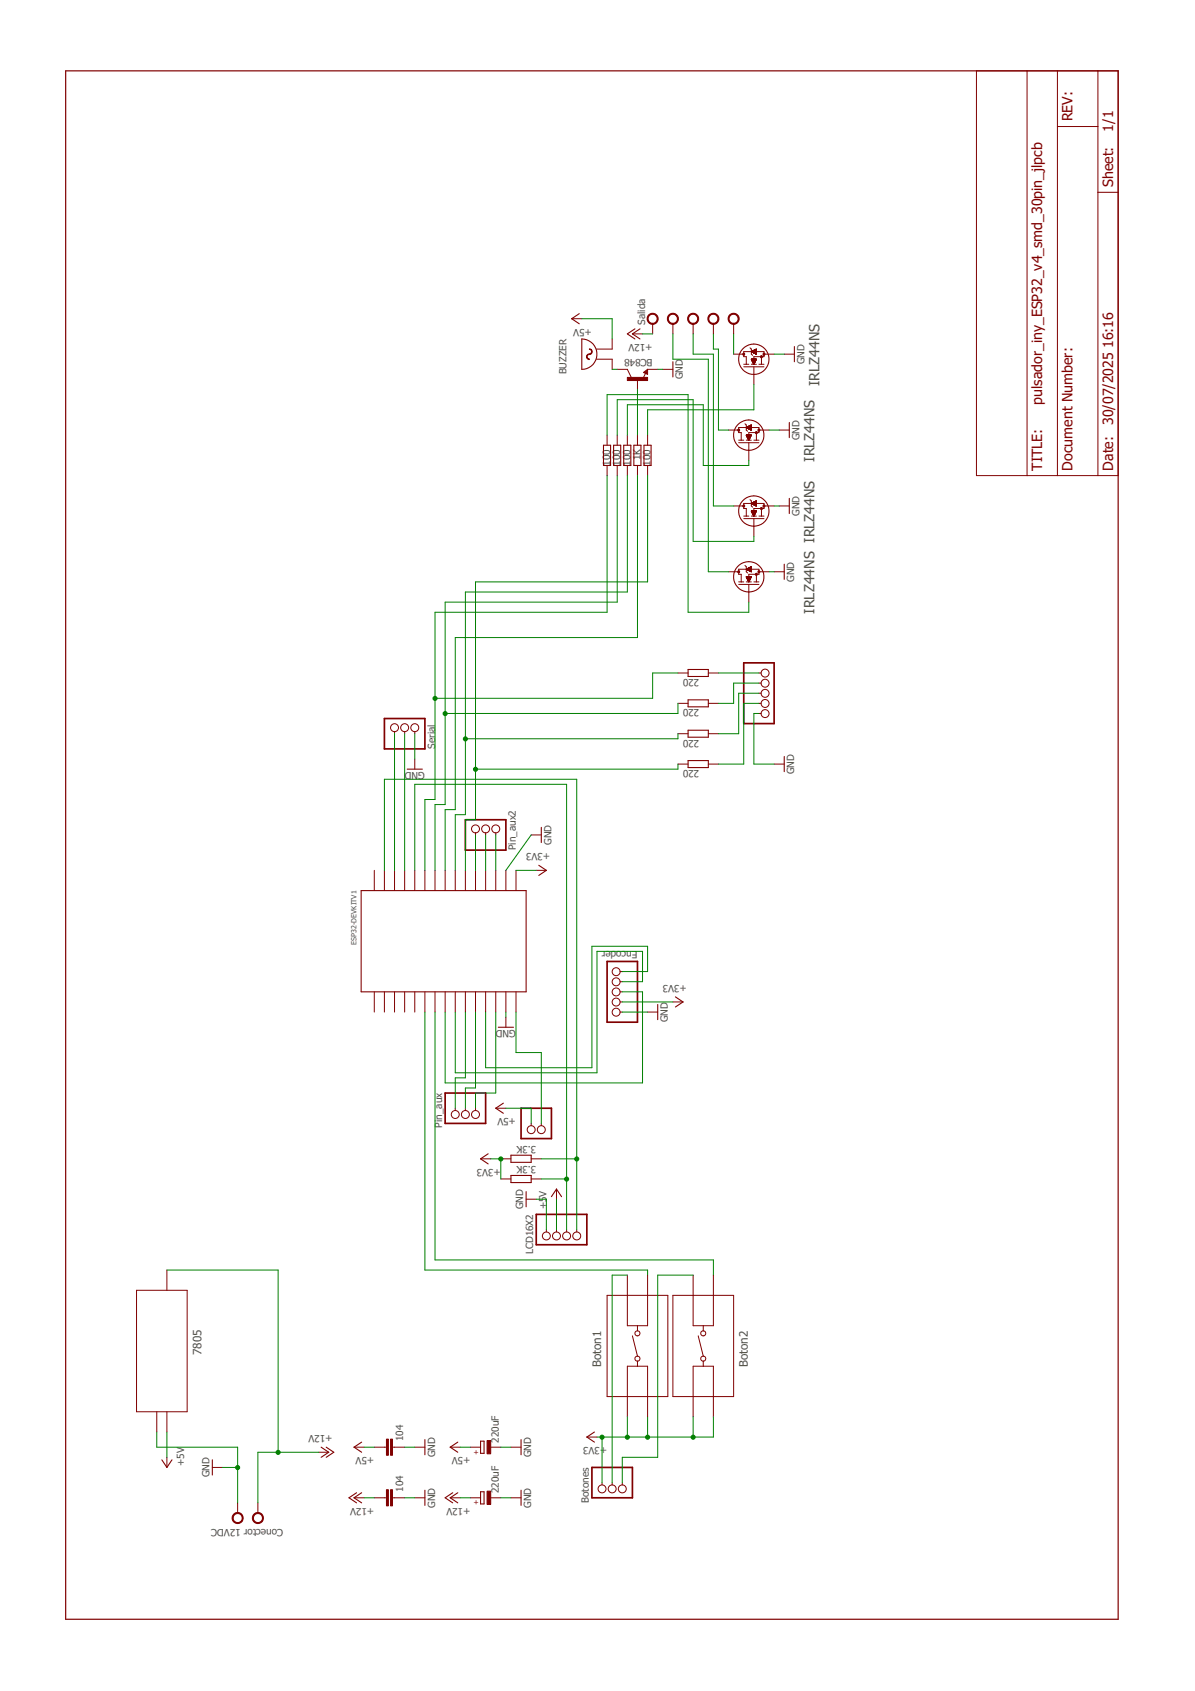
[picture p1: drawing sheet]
<svg xmlns="http://www.w3.org/2000/svg" width="210mm" height="297mm" viewBox="0 0 210 297" stroke-linecap="round" stroke-linejoin="round" font-family="sans-serif">
<g fill="none" stroke="#800000" stroke-width=".19">
<path d="M101.7 55.1l-1.3 .9 1.3 .9M102.2 59.5a2.67 2.67 0 0 1 2.6 2.7 2.67 2.67 0 0 1-2.6 2.7zM111.5 57.8l-1.3 .9 1.3 .8M112.4 57.8l-1.3 .9 1.3 .8M106 78.2h1.3v3.6h-1.3zM107.8 78.2h1.2v3.6h-1.2zM109.6 78.2h1.2v3.6h-1.2zM111.3 78.2h1.3v3.6h-1.3zM113.1 78.2h1.3v3.6h-1.3zM113.4 65.4l.2-.1v.3l-.4-.2 .5-.3v.5M118.2 63.5v2.7M138.6 74.2v2.7"/>
<path d="M139.5 60.9v2.6M137.8 99.1v2.7M138.6 87.5v2.7M120.9 117.6h3.5v1.2h-3.5zM71.5 135.1h2.7M120.9 133.6h3.5v1.2h-3.5zM120.9 122.9h3.5v1.3h-3.5zM120.9 128.3h3.5v1.2h-3.5zM137.8 132.9v2.7M63.4 156.4h29v17.8h-29zM94.6 152l1.4 .9-1.4 .9M95.1 145.3v2.7"/>
<path d="M115.5 176.4v2.7M118.6 175.1l1.4 .9-1.4 .9M87.5 180.4h2.7M88.4 193.8l-1.3 .9 1.3 .9M85.7 202.7l-1.3 .9 1.3 .8M89.7 206.5h3.6v1.2h-3.6zM89.7 202.9h3.6v1.3h-3.6zM92.4 209.3v2.7M96.9 210.2l.8-1.3 .9 1.3M28.4 256.4l.9 1.4 .9-1.4M37.3 256.4v2.7M56.4 254.2l1.3 .9-1.3 .9"/>
<path d="M57.3 254.2l1.3 .9-1.3 .9M63.5 253.3l-1.3 .9 1.3 .9M74.6 252.9v2.6M80.4 253.3l-1.3 .9 1.3 .9M84.4 253.2h.6v2.1h-.6zM91.5 252.9v2.6M104.4 251.5l-1.3 .9 1.3 .9M62.6 262.2l-1.3 .9 1.3 .9M63.5 262.2l-1.3 .9 1.3 .9M74.6 261.8v2.6M79.5 262.2l-1.3 .9 1.3 .9M80.4 262.2l-1.3 .9 1.3 .9"/>
<path d="M84.4 262h.6v2.2h-.6zM91.5 261.8v2.6"/>
<circle cx="131.5" cy="76.4" r="2.67"/>
<circle cx="132.4" cy="63.1" r="2.67"/>
<circle cx="132.4" cy="89.8" r="2.67"/>
<circle cx="131.5" cy="101.3" r="2.67"/>
</g>
<g fill="none" stroke="#800000" stroke-width=".18">
<path d="M171.5 12.4h24.9v71.1h-24.9zM180.4 12.4v71.1M185.7 12.4v71.1M192.8 12.4v71.1M185.7 22.2h7.1M192.8 33.8h3.6M100.4 56h1.8M107.5 59.5v1.8h-2.7M111.1 58.7h1.8M114.6 56.9v1.8M118.2 56.9v1.8M121.8 56.9v1.8"/>
<path d="M125.3 56.9v1.8M128.9 56.9v1.8M104.8 63.1h2.7v1.8M106.6 76.4v1.8M108.4 64.9h1.8l.7 1.4M108.4 76.4v1.8M110.2 76.4v1.8M112 66.7v1.7M112 76.4v1.8M113 65.4l.7-.5v.9zM113.4 65.6l-.4 .8M113.7 76.4v1.8"/>
<path d="M113.7 64.9h1.8M116.4 64.9h1.8M128 75.5h1.8M128.9 62.2h1.7M129.8 77.8h3.5M129.8 77.3h.8M130.6 64.4h3.6M130.6 64h.9M130.9 74.4l.2 .3v.8l.2 .3M131.1 76.4v.1M131.1 75.1l.9-.4v.8zM131.1 77.3h.9"/>
<path d="M131.1 76.4l.4 .9M131.1 76.4h.9M131.1 76.4v.2M131.1 75.1h-1.3v.9h.4v1.3M131.1 75.1l.1 .1M131.1 76.4l.1 .2M131.2 76.4v.3M131.2 75v.2M131.2 76.4l.1 .5M131.3 75v.2M131.3 76.4v.5M131.3 76.4l.1 .6"/>
<path d="M131.4 75v.3M131.4 76.4v.7M131.4 76.4v.8M131.4 74.9v.4M131.5 76.4v.9M131.5 74.9v.4M131.5 77.8v3.1M131.6 74.9v.5M131.6 76.4v.9M131.6 74.8v.6M131.6 76.4v.8M131.7 74.8v.6"/>
<path d="M131.7 76.4l-.1 .7M131.7 76.4v.6M131.7 61.1l.3 .2v.9l.2 .2M131.7 76.4v.5M131.8 74.7v.8M131.8 76.4v.5M131.8 76.4v.4M131.9 74.7v.8M131.9 76.4v.2M132 76.4v.1M132 63.1h.9l-.5 .9M132 75.1h1.3v.9h-1.8v1.3"/>
<path d="M132 61.8l.9-.5v.9zM132 63.1h.1M132 76.4l-.5 .9M132 64h.9M132 63.1l.4 .9M132 63.1v.1M132 61.7l-1.4 .1v.9h.5v1.3M132 61.7l.1 .1M132 63.1l.1 .2M132.1 63.1v.3M132.1 61.7v.1M132.1 63.1v.4"/>
<path d="M132.1 61.7v.2M132.2 63.1v.5M132.2 61.7v.2M132.2 61.6v.3M132.2 63.1l.1 .6M132.3 61.6v.3M132.3 63.1v.7M132.3 61.6v.4M132.3 63.1l.1 .8M132.4 61.6v.4M132.4 64.4v3.1M132.4 77.3h.9"/>
<path d="M132.4 61.5v.5M132.5 63.1l-.1 .9M132.5 61.5v.5M132.5 63.1v.8M132.5 61.5v.6M132.5 63.1v.7M132.6 61.5v.6M132.6 63.1v.6M132.6 61.4v.7M132.6 63.1v.5M132.7 61.4v.7M132.7 63.1v.4"/>
<path d="M132.7 63.1v.3M132.8 61.4v.8M132.8 63.1l-.1 .3M132.8 63.1v.2M132.8 61.3v.9M132.8 63.1v.1M132.9 76v1.3M132.9 61.8h1.3v.9h-1.8v1.3M133.3 75.5h1.8M133.3 64h.9M133.8 62.7v1.3M134.2 62.2h1.8"/>
<path d="M136.9 75.5h1.7M137.8 62.2h1.7M106.6 81.8v1.7M108.4 81.8v1.7M110.2 81.8v1.7M112 81.8v1.7M113.7 81.8v1.7M128.9 88.9h1.7M130.6 91.1h3.6M130.6 90.7h.9M130.9 99.3l.2 .2v.9l.2 .2M131.1 100l.9-.5v.9z"/>
<path d="M131.1 99.9l.1 .2M131.2 99.9v.2M131.3 99.9v.2M131.4 99.8v.3M131.4 99.8v.4M131.5 99.8v.4M131.6 99.7v.5M131.6 99.7v.6M131.7 99.7v.6M131.7 87.8l.3 .2v.9l.2 .2M131.8 99.6v.8M131.9 99.6v.8"/>
<path d="M132 100h1.3v.9h-1.8v1.3M132 88.4l.9-.4v.9zM132 89.8h.1M132 90.7h.9M132 89.8l.4 .9M132 89.8h.9l-.5 .9M132 88.4h-1.4v.9h.5v1.4M132 88.4v.1M132 89.8v.1M132 88.4l.1 .1M132 89.8l.1 .2M132.1 88.4v.1"/>
<path d="M132.1 89.8v.3M132.1 88.3v.2M132.2 88.3v.3M132.2 89.8v.4M132.2 89.8v.5M132.2 88.3l.1 .3M132.2 89.8l.1 .6M132.3 88.3v.3M132.3 89.8v.7M132.3 88.2l.1 .4M132.3 89.8l.1 .8M132.4 88.2v.5"/>
<path d="M132.4 91.1v3.1M132.5 88.2v.5M132.5 89.8l-.1 .8M132.5 89.8v.7M132.5 88.1v.6M132.5 89.8v.6M132.6 88.1v.7M132.6 89.8v.6M132.6 89.8v.5M132.7 88.1v.7M132.7 89.8v.4M132.7 89.8v.3"/>
<path d="M132.8 88v.8M132.8 89.8l-.1 .2M132.8 88v.9M132.8 89.8v.1M132.9 88.4h1.3v.9h-1.8v1.4M133.3 90.7h.9M133.8 89.3v1.4M134.2 88.9h1.8M136.9 88.9h1.7M119.1 118.2h1.8M124.4 118.2h1.8M128 100.4h1.8"/>
<path d="M129.8 102.7h3.5M129.8 102.2h.8M131.1 102.2h.9M131.1 101.3h.1M131.1 101.3l.4 .9M131.1 101.3h.9M131.1 100h-1.3v.9h.4v1.3M131.1 101.3v.1M131.1 101.3l.1 .2M131.2 101.3v.3M131.2 101.3l.1 .4M131.3 101.3v.5"/>
<path d="M131.3 101.3l.1 .6M131.4 101.3v.7M131.4 101.3v.8M131.5 101.3v.9M131.5 102.7v3.1M131.6 101.3v.9M131.6 101.3v.8M131.7 101.3l-.1 .7M131.7 101.3v.6M131.7 101.3v.5M131.8 101.3v.4M131.9 101.3v.2"/>
<path d="M132 101.3v.1M132 101.3l-.5 .9M132.4 102.2h.9M132.9 100.9v1.3M133.3 118.2h.4M133.3 100.4h1.8M133.3 120h.4M136 100.4h1.8M69.3 128.5v.4M71.1 128.5v.4M72.9 128.5v.4M72.9 133.3v1.8"/>
<path d="M119.1 134.2h1.8M119.1 128.9h1.8M119.1 123.5h1.8M124.4 134.2h1.8M124.4 128.9h1.8M124.4 123.5h1.8M133.3 123.5h.4M133.3 121.8h.4M133.3 125.3h.4M136 134.2h1.8M65.7 152.9v3.5M67.5 152.9v3.5"/>
<path d="M69.3 152.9v3.5M71.1 152.9v3.5M72.9 152.9v3.5M74.6 152.9v3.5M76.4 152.9v3.5M78.2 152.9v3.5M80 152.9v3.5M81.7 152.9v3.5M83.5 146.3v.4M83.5 152.9v3.5M85.3 146.3v.4M85.3 152.9v3.5"/>
<path d="M87.1 146.3v.4M87.1 152.9v3.5M88.9 152.9v3.5M90.6 152.9v3.5M93.3 146.7h1.8M94.2 152.9h1.8M65.7 174.2v3.6M67.5 174.2v3.6M69.3 174.2v3.6M71.1 174.2v3.6M72.9 174.2v3.6M74.6 174.2v3.6"/>
<path d="M76.4 174.2v3.6M78.2 174.2v3.6M80 174.2v3.6M81.7 174.2v3.6M83.5 174.2v3.6M85.3 174.2v3.6M87.1 174.2v3.6M88.9 174.2v3.6M88.9 178.7v1.7M90.6 174.2v3.6M108.9 176h.4M108.9 177.8h.4"/>
<path d="M108.9 174.2h.4M108.9 172.4h.4M108.9 170.7h.4M113.7 177.8h1.8M118.2 176h1.8M80 194.7v.4M81.7 194.7v.4M83.5 194.7v.4M87.1 194.7h1.8M93.3 197.3v.4M95.1 197.3v.4M84.4 203.6h1.8"/>
<path d="M88 203.6h1.7M88 207.1h1.7M92.4 210.7h1.8M93.3 203.6h1.8M93.3 207.1h1.8M96 216v.4M97.7 208.9v1.8M97.7 216v.4M99.5 216v.4M101.3 216v.4M24 226.7h8.9v21.3h-8.9zM29.3 223.1v3.6"/>
<path d="M106.6 227.5h10.7v17.8h-10.7zM110.2 224v8.9h3.5v-8.9M111.1 234.7l.9 3.5M112 238.2a.44 .44 0 0 1 .4 .5 .44 .44 0 0 1-.4 .4M112 238.2a.44 .44 0 0 0-.5 .5 .44 .44 0 0 0 .5 .4M112 232.9v.9M112 239.1v.9M118.2 227.5h10.7v17.8h-10.7zM121.8 224v8.9h3.5v-8.9M122.6 234.7l.9 3.5M123.5 238.2a.44 .44 0 0 1 .5 .5 .44 .44 0 0 1-.5 .4M123.5 238.2a.44 .44 0 0 0-.4 .5 .44 .44 0 0 0 .4 .4"/>
<path d="M123.5 232.9v.9M123.5 239.1v.9M27.5 248v3.5M29.3 248v3.5M29.3 256v1.8M37.3 257.8h1.8M56 255.1h1.7M62.2 254.2h1.8M65.7 254.2h2.2M68.9 254.2h2.2M72.9 254.2h1.7M79.1 254.2h1.8"/>
<path d="M82.6 254.2h1.8M86.2 254.2h1.8M89.7 254.2h1.8M103.1 252.4h1.8M110.2 248.9v-8.9h3.5v8.9M121.8 248.9v-8.9h3.5v8.9M41.7 264v1.8M45.3 264v1.8M62.2 263.1h1.8M65.7 263.1h2.2M68.9 263.1h2.2M72.9 263.1h1.7"/>
<path d="M79.1 263.1h1.8M82.6 263.1h1.8M86.2 263.1h1.8M89.7 263.1h1.8M105.7 260.4v.4M107.5 260.4v.4M109.3 260.4v.4"/>
<circle cx="134.4" cy="118.2" r=".7"/>
<circle cx="69.3" cy="127.8" r=".7"/>
<circle cx="71.1" cy="127.8" r=".7"/>
<circle cx="72.9" cy="127.8" r=".7"/>
<circle cx="134.4" cy="121.8" r=".7"/>
<circle cx="134.4" cy="120" r=".7"/>
<circle cx="134.4" cy="125.3" r=".7"/>
<circle cx="134.4" cy="123.6" r=".7"/>
<circle cx="83.5" cy="145.6" r=".7"/>
<circle cx="85.3" cy="145.6" r=".7"/>
<circle cx="87.1" cy="145.6" r=".7"/>
<circle cx="108.2" cy="174.2" r=".7"/>
<circle cx="108.2" cy="177.8" r=".7"/>
<circle cx="108.2" cy="172.5" r=".7"/>
<circle cx="108.2" cy="170.7" r=".7"/>
<circle cx="108.2" cy="176" r=".7"/>
<circle cx="80" cy="195.8" r=".7"/>
<circle cx="81.7" cy="195.8" r=".7"/>
<circle cx="83.5" cy="195.8" r=".7"/>
<circle cx="93.3" cy="198.4" r=".7"/>
<circle cx="95.1" cy="198.4" r=".7"/>
<circle cx="96" cy="217.1" r=".7"/>
<circle cx="97.7" cy="217.1" r=".7"/>
<circle cx="99.5" cy="217.1" r=".7"/>
<circle cx="101.3" cy="217.1" r=".7"/>
<circle cx="112" cy="234.2" r=".45"/>
<circle cx="123.5" cy="234.2" r=".45"/>
<circle cx="105.7" cy="261.5" r=".7"/>
<circle cx="107.5" cy="261.5" r=".7"/>
<circle cx="109.3" cy="261.5" r=".7"/>
</g>
<g fill="#800000" stroke="#800000" stroke-width=".18">
<path d="M110.2 66.3h3.5v.5h-3.5z"/>
<path d="M68.6 261.7h.3v2.8h-.3z"/>
<path d="M67.9 261.7h.3v2.8h-.3z"/>
<path d="M68.6 252.8h.3v2.8h-.3z"/>
<path d="M67.9 252.8h.3v2.8h-.3z"/>
<path d="M85.6 261.9h.6v2.4h-.6z"/>
<path d="M85.6 253h.6v2.4h-.6z"/>
</g>
<path d="M11.5 12.4h184.9v272h-184.9z" fill="none" stroke="#800000" stroke-width=".21"/>
<g fill="#800000" stroke="#800000" stroke-width=".18">
<path d="M128.2 55.3a.98 .98 0 0 1 1.6 .3 .98 .98 0 0 1-.9 1.4v-.2a.8 .8 0 0 1-.7-1.2 .8 .8 0 0 1 1.3-.1 .8 .8 0 0 1-.4 1.3h-.2v.2a.99 .99 0 0 1-.9-.6 .99 .99 0 0 1 .2-1.1z" fill-rule="evenodd"/>
<path d="M124.6 55.3a.98 .98 0 0 1 1.6 .3 .98 .98 0 0 1-.9 1.4v-.2a.8 .8 0 0 1-.7-1.2 .8 .8 0 0 1 1.4-.1 .8 .8 0 0 1-.5 1.3h-.2v.2a.99 .99 0 0 1-.9-.6 .99 .99 0 0 1 .2-1.1z" fill-rule="evenodd"/>
<path d="M121.1 55.3a.98 .98 0 0 1 1.6 .3 .98 .98 0 0 1-.9 1.4v-.2a.8 .8 0 0 1-.7-1.2 .8 .8 0 0 1 1.3-.1 .8 .8 0 0 1-.4 1.3h-.2v.2a.99 .99 0 0 1-1-.6 .99 .99 0 0 1 .3-1.1z" fill-rule="evenodd"/>
<path d="M117.5 55.3a.98 .98 0 0 1 1.6 .3 .98 .98 0 0 1-.9 1.4v-.2a.8 .8 0 0 1-.7-1.2 .8 .8 0 0 1 1.4-.1 .8 .8 0 0 1-.5 1.3h-.2v.2a.99 .99 0 0 1-.9-.6 .99 .99 0 0 1 .2-1.1z" fill-rule="evenodd"/>
<path d="M114 55.3a.98 .98 0 0 1 1.6 .3 .98 .98 0 0 1-1 1.4v-.2a.8 .8 0 0 1-.6-1.2 .8 .8 0 0 1 1.3-.1 .8 .8 0 0 1-.4 1.3h-.3v.2a.99 .99 0 0 1-.9-.6 .99 .99 0 0 1 .3-1.1z" fill-rule="evenodd"/>
<path d="M103.1 62.3l.3-.1 .1 .1a.39 .39 0 0 0-.4 .4 .39 .39 0 0 0 .4 .4v.1l-.2-.1-.3-.3z" fill-rule="evenodd"/>
<path d="M103.5 61.3a.5 .5 0 0 1 .5 .5 .5 .5 0 0 1-.5 .5v-.1a.39 .39 0 0 0 .4-.4 .39 .39 0 0 0-.4-.4z" fill-rule="evenodd"/>
<path d="M41.1 265.9a.97 .97 0 0 1 1.6 .4 .97 .97 0 0 1-1 1.3v-.1a.8 .8 0 0 1-.7-1.2 .8 .8 0 0 1 1.3-.2 .8 .8 0 0 1-.3 1.3l-.3 .1v.1a.97 .97 0 0 1-.9-.6 .97 .97 0 0 1 .3-1.1z" fill-rule="evenodd"/>
<path d="M44.6 265.9a.97 .97 0 0 1 1.6 .4 .97 .97 0 0 1-.9 1.3v-.1a.8 .8 0 0 1-.7-1.2 .8 .8 0 0 1 1.3-.2 .8 .8 0 0 1-.3 1.3l-.3 .1v.1a.97 .97 0 0 1-.9-.6 .97 .97 0 0 1 .2-1.1z" fill-rule="evenodd"/>
</g>
<path d="M130.6 116.4h5.4v10.7h-5.4zM67.5 126.2h7.1v5.4h-7.1zM81.7 144h7.2v5.3h-7.2zM106.6 168.9h5.4v10.7h-5.4zM78.2 192h7.1v5.3h-7.1zM91.5 194.7h5.4v5.3h-5.4zM94.2 213.3h8.9v5.4h-8.9zM104 257.8h7.1v5.3h-7.1z" fill="none" stroke="#800000" stroke-width=".3"/>
<g fill="none" stroke="#800000" stroke-width=".36">
<path d="M129.7 100.4h.1v.1zM132.8 100.8l.1 .1v.1zM133.2 100.4h.2l-.1 .1z"/>
<circle cx="129.7" cy="75.6" r=".09"/>
<circle cx="130.6" cy="62.2" r=".09"/>
<circle cx="132.9" cy="76" r=".09"/>
<circle cx="133.3" cy="75.6" r=".09"/>
<circle cx="133.7" cy="62.7" r=".09"/>
<circle cx="134.2" cy="62.2" r=".09"/>
<circle cx="130.6" cy="88.9" r=".09"/>
<circle cx="133.8" cy="89.3" r=".09"/>
<circle cx="134.2" cy="88.9" r=".09"/>
</g>
<g fill="none" stroke="#008000" stroke-width=".18">
<path d="M102.2 56h5.3v3.5M112.9 58.7h1.7M118.2 58.7v4.4h6.2v37.3h3.6M121.8 58.7v3.5h3.5v26.7h3.6M125.3 58.7v2.6h.9v14.2h1.8M128.9 58.7v3.5M106.6 76.4v-7.1h14.3v38.2h10.6v-1.7M107.5 64.9h.9M108.4 76.4v-6.2h13.4v24.9h10.6v-.9M110.2 76.4v-5.3h13.3v10.7h8v-.9M112 68.4v8M115.5 64.9h.9"/>
<path d="M132.4 67.5v4.5h-18.7v4.4M135.1 75.5h1.8M136 62.2h1.8M106.6 83.5v24h-30.2v32.9h-1.8v12.5M108.4 83.5v22.3h-30.2v35.5h-1.8v11.6M110.2 83.5v20.5h-28.5v39.1h-1.7v9.8M112 83.5v28.5h-32v30.2h-1.8v10.7M113.7 83.5v18.7h-30.2v41.8h-1.8v8.9M136 88.9h.9M119.1 118.2h-4.5v4.5h-38.2M126.2 118.2h7.1M133.3 120h-4.4v3.5h-2.7"/>
<path d="M135.1 100.4h.9M69.3 128.9v24M71.1 128.9v24M72.9 128.9v4.4M119.1 123.5v1.8h-40.9M119.1 134.2v.9h-35.6M119.1 128.9v.9h-37.4M133.3 125.3h-.9v8.9h3.6M133.3 123.5h-2.7v10.7h-4.4M133.3 121.8h-3.5v7.1h-3.6M67.5 152.9v-16h33.8v79.1M72.9 152.9v-15.1h26.6v78.2"/>
<path d="M83.5 146.7v6.2M85.3 146.7v6.2M87.1 146.7v6.2M90.6 152.9h3.6M93.3 146.7l-4.4 6.2M74.6 177.8v45.3h39.1v.9M76.4 177.8v43.5h48.9v2.7M81.7 177.8v11.5h-1.7v5.4M83.5 177.8v13.3h-1.8v3.6M87.1 177.8v14.2h-3.6v2.7M88.9 177.8v.9M90.6 177.8v7.1h4.5v12.4"/>
<path d="M109.3 177.8h4.4M109.3 170.7h4.4v-4.5h-9.7v21.4h-18.7v-9.8M109.3 176h8.9M109.3 172.4h3.6v-5.3h-8v21.3h-24.9v-10.6M109.3 174.2h3.6v16h-34.7v-12.4M88.9 194.7h4.4v2.6M86.2 203.6h1.8v3.5M94.2 210.7h1.8v5.3M95.1 203.6h6.2M95.1 207.1h4.4M97.7 210.7v5.3M29.3 223.1h19.6v32"/>
<path d="M110.2 224h-2.7v36.4M121.8 224h-6.3v32h-6.2v4.4M27.5 251.5v2.7h14.2v9.8M29.3 251.5v4.5M39.1 257.8h2.6M56 255.1h-10.7v8.9M64 254.2h1.7M71.1 254.2h1.8M80.9 254.2h1.7M88 254.2h1.7M105.7 252.4v8M110.2 248.9v3.5"/>
<path d="M113.7 248.9v3.5M121.8 248.9v3.5M125.3 248.9v3.5h-20.4M64 263.1h1.7M71.1 263.1h1.8M80.9 263.1h1.7M88 263.1h1.7"/>
</g>
<g fill="#008000" stroke="#008000" stroke-width=".18">
<circle cx="41.7" cy="257.8" r=".36"/>
<circle cx="88" cy="203.6" r=".36"/>
<circle cx="113.7" cy="252.5" r=".36"/>
<circle cx="121.8" cy="252.5" r=".36"/>
<circle cx="110.2" cy="252.5" r=".36"/>
<circle cx="105.7" cy="252.5" r=".36"/>
<circle cx="83.5" cy="135.1" r=".36"/>
<circle cx="81.7" cy="129.8" r=".36"/>
<circle cx="78.2" cy="125.3" r=".36"/>
<circle cx="76.4" cy="122.7" r=".36"/>
<circle cx="48.9" cy="255.1" r=".36"/>
<circle cx="99.5" cy="207.1" r=".36"/>
<circle cx="101.3" cy="203.6" r=".36"/>
</g>
<g font-size="2.5" fill="#800000">
<text x="188.4" y="21.3" transform="rotate(-90 188.4 21.3)">REV:</text>
<text x="195.5" y="23.1" transform="rotate(-90 195.5 23.1)">1/1</text>
<text x="195.5" y="32.9" transform="rotate(-90 195.5 32.9)">Sheet:</text>
<text x="195.5" y="61.1" transform="rotate(-90 195.5 61.1)">16:16</text>
<text x="183.1" y="71.1" transform="rotate(-90 183.1 71.1)">pulsador_iny_ESP32_v4_smd_30pin_jlpcb</text>
<text x="195.5" y="74.7" transform="rotate(-90 195.5 74.7)">30/07/2025</text>
<text x="183.1" y="82.7" transform="rotate(-90 183.1 82.7)">TITLE:</text>
<text x="188.4" y="82.7" transform="rotate(-90 188.4 82.7)">Document Number:</text>
<text x="195.5" y="82.7" transform="rotate(-90 195.5 82.7)">Date:</text>
</g>
<g font-size="2.5" fill="#505050">
<text x="144" y="67.8" transform="rotate(-90 144 67.8)">IRLZ44NS</text>
<text x="143.1" y="81.1" transform="rotate(-90 143.1 81.1)">IRLZ44NS</text>
<text x="143.1" y="107.8" transform="rotate(-90 143.1 107.8)">IRLZ44NS IRLZ44NS</text>
</g>
<g font-size="2.1" fill="#505050">
<text x="35.4" y="238.1" transform="rotate(-90 35.4 238.1)">7805</text>
<text x="105.6" y="240.2" transform="rotate(-90 105.6 240.2)">Boton1</text>
<text x="131.4" y="240.2" transform="rotate(-90 131.4 240.2)">Boton2</text>
</g>
<g font-size="1.8" fill="#505050">
<text x="104" y="57.8" transform="rotate(-180 104 57.8)">+5V</text>
<text x="113.3" y="57.1" transform="rotate(-90 113.3 57.1)">Salida</text>
<text x="99.5" y="65.8" transform="rotate(-90 99.5 65.8)">BUZZER</text>
<text x="114.6" y="63.1" transform="rotate(-180 114.6 63.1)">BC848</text>
<text x="114.6" y="60.4" transform="rotate(-180 114.6 60.4)">+12V</text>
<text x="141.3" y="64" transform="rotate(-90 141.3 64)">GND</text>
<text x="120" y="66.7" transform="rotate(-90 120 66.7)">GND</text>
<text x="140.4" y="77.3" transform="rotate(-90 140.4 77.3)">GND</text>
<text x="107.2" y="81.8" transform="rotate(-90 107.2 81.8)">100</text>
<text x="108.9" y="81.8" transform="rotate(-90 108.9 81.8)">100</text>
<text x="110.7" y="81.8" transform="rotate(-90 110.7 81.8)">100</text>
<text x="112.5" y="80.9" transform="rotate(-90 112.5 80.9)">1K</text>
<text x="114.3" y="81.8" transform="rotate(-90 114.3 81.8)">100</text>
<text x="140.4" y="90.7" transform="rotate(-90 140.4 90.7)">GND</text>
<text x="139.5" y="102.2" transform="rotate(-90 139.5 102.2)">GND</text>
<text x="122.8" y="119.3" transform="rotate(-180 122.8 119.3)">220</text>
<text x="122.8" y="124.6" transform="rotate(-180 122.8 124.6)">220</text>
<text x="76.4" y="131.6" transform="rotate(-90 76.4 131.6)">Serial</text>
<text x="122.8" y="129.9" transform="rotate(-180 122.8 129.9)">220</text>
<text x="74.6" y="135.6" transform="rotate(-180 74.6 135.6)">GND</text>
<text x="122.8" y="135.3" transform="rotate(-180 122.8 135.3)">220</text>
<text x="139.5" y="136" transform="rotate(-90 139.5 136)">GND</text>
<text x="90.6" y="149.3" transform="rotate(-90 90.6 149.3)">Pin_aux2</text>
<text x="96.6" y="149.9" transform="rotate(-180 96.6 149.9)">+3V3</text>
<text x="96.9" y="148.4" transform="rotate(-90 96.9 148.4)">GND</text>
<text x="112" y="167.1" transform="rotate(-180 112 167.1)">Encoder</text>
<text x="120.6" y="173" transform="rotate(-180 120.6 173)">+3V3</text>
<text x="117.3" y="179.5" transform="rotate(-90 117.3 179.5)">GND</text>
<text x="90.6" y="181" transform="rotate(-180 90.6 181)">GND</text>
<text x="90.6" y="196.4" transform="rotate(-180 90.6 196.4)">+5V</text>
<text x="77.7" y="198.1" transform="rotate(-90 77.7 198.1)">Pin_aux</text>
<text x="94.2" y="201.2" transform="rotate(-180 94.2 201.2)">3.3K</text>
<text x="88" y="205.3" transform="rotate(-180 88 205.3)">+3V3</text>
<text x="94.2" y="204.8" transform="rotate(-180 94.2 204.8)">3.3K</text>
<text x="91.9" y="212.4" transform="rotate(-90 91.9 212.4)">GND</text>
<text x="96" y="212.4" transform="rotate(-90 96 212.4)">+5V</text>
<text x="93.7" y="220.3" transform="rotate(-90 93.7 220.3)">LCD16X2</text>
<text x="32.3" y="257.5" transform="rotate(-90 32.3 257.5)">+5V</text>
<text x="58.4" y="252.1" transform="rotate(-180 58.4 252.1)">+12V</text>
<text x="65.7" y="256" transform="rotate(-180 65.7 256)">+5V</text>
<text x="70.8" y="253.1" transform="rotate(-90 70.8 253.1)">104</text>
<text x="76.4" y="256" transform="rotate(-90 76.4 256)">GND</text>
<text x="82.6" y="256" transform="rotate(-180 82.6 256)">+5V</text>
<text x="87.6" y="253.4" transform="rotate(-90 87.6 253.4)">220uF</text>
<text x="93.3" y="256" transform="rotate(-90 93.3 256)">GND</text>
<text x="105.4" y="254.2" transform="rotate(-180 105.4 254.2)">3V3</text>
<text x="106.6" y="254.2" transform="rotate(-180 106.6 254.2)">+</text>
<text x="36.8" y="259.5" transform="rotate(-90 36.8 259.5)">GND</text>
<text x="70.8" y="262" transform="rotate(-90 70.8 262)">104</text>
<text x="87.6" y="262.3" transform="rotate(-90 87.6 262.3)">220uF</text>
<text x="103.4" y="264" transform="rotate(-90 103.4 264)">Botones</text>
<text x="49.7" y="268.5" transform="rotate(-180 49.7 268.5)">Conector 12VDC</text>
<text x="65.7" y="264.9" transform="rotate(-180 65.7 264.9)">+12V</text>
<text x="76.4" y="264.9" transform="rotate(-90 76.4 264.9)">GND</text>
<text x="82.6" y="264.9" transform="rotate(-180 82.6 264.9)">+12V</text>
<text x="93.3" y="264.9" transform="rotate(-90 93.3 264.9)">GND</text>
</g>
<text font-size="1.2" fill="#505050" x="62.6" y="166" transform="rotate(-90 62.6 166)">ESP32-DEVKITV1</text>
<g font-size="1.2" fill="#800000">
<text x="84.1" y="254.6" transform="rotate(-180 84.1 254.6)">+</text>
<text x="84.1" y="263.5" transform="rotate(-180 84.1 263.5)">+</text>
</g>
</svg>
